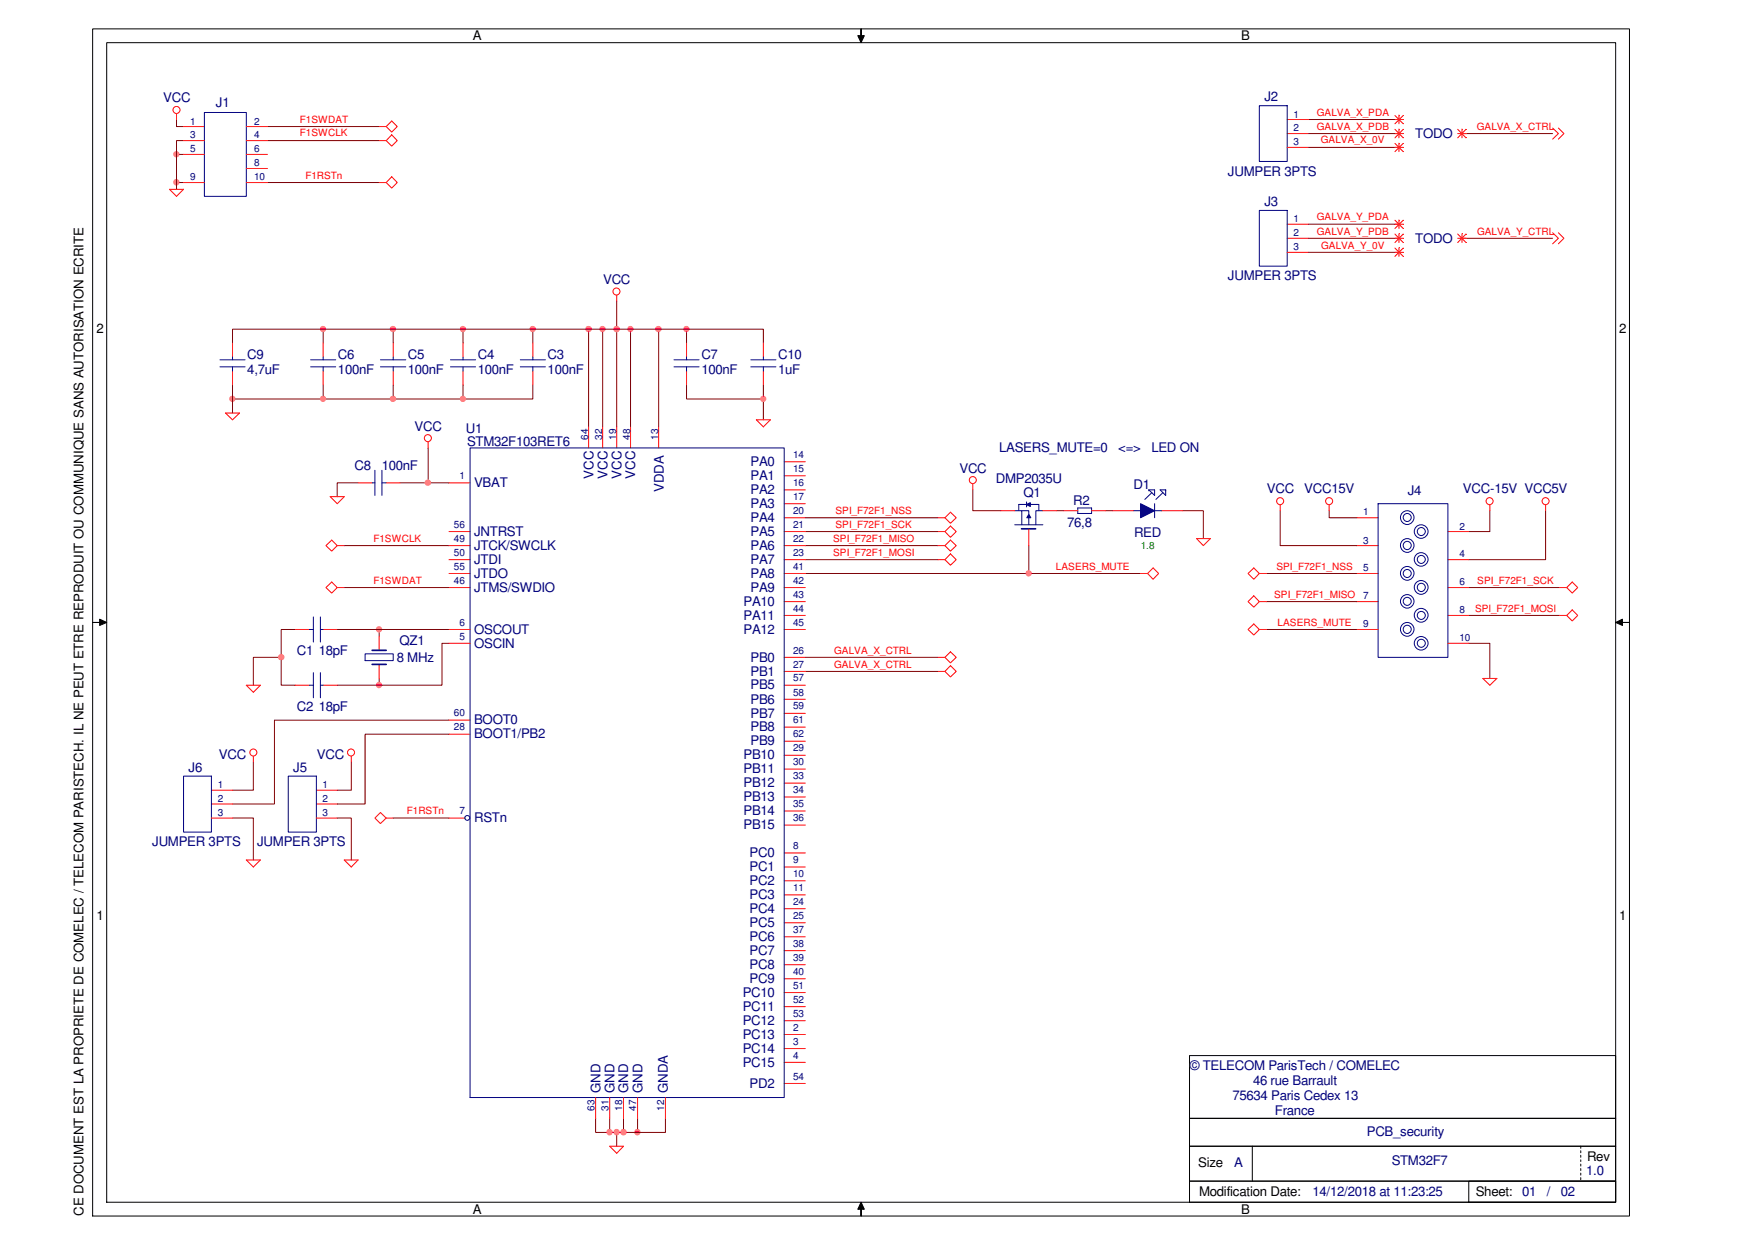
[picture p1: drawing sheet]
<svg xmlns="http://www.w3.org/2000/svg" width="297mm" height="210mm" viewBox="0 0 297 210" stroke-linecap="round" stroke-linejoin="round" font-family="sans-serif">
<path d="M58 92h17.7M58 99.1h17.7M66.3 137.9h9.4M107.5 188.6v2.3" fill="none" stroke="#800000" stroke-width=".17"/>
<circle cx="107.4" cy="190.9" r=".46" fill="#f0f"/>
<circle cx="107.4" cy="190.9" r=".46" fill="none" stroke="#f0f" stroke-width=".17"/>
<path d="M100.4 188.6v2.3h11.8v-2.3M105.1 188.6v2.3" fill="none" stroke="#800000" stroke-width=".17"/>
<circle cx="105.1" cy="190.9" r=".47" fill="#f0f"/>
<circle cx="105.1" cy="190.9" r=".47" fill="none" stroke="#f0f" stroke-width=".17"/>
<path d="M102.8 188.6v2.3" fill="none" stroke="#800000" stroke-width=".17"/>
<circle cx="102.7" cy="190.9" r=".46" fill="#f0f"/>
<circle cx="102.7" cy="190.9" r=".46" fill="none" stroke="#f0f" stroke-width=".17"/>
<path d="M104 190.9v2.4" fill="none" stroke="#800000" stroke-width=".17"/>
<circle cx="103.9" cy="190.9" r=".46" fill="#f0f"/>
<circle cx="103.9" cy="190.9" r=".46" fill="none" stroke="#f0f" stroke-width=".17"/>
<path d="M63.9 106.1v1.2" fill="none" stroke="#800000" stroke-width=".17"/>
<circle cx="63.9" cy="106.1" r=".45" fill="#f0f"/>
<circle cx="63.9" cy="106.1" r=".45" fill="none" stroke="#f0f" stroke-width=".17"/>
<path d="M56.9 106.1h18.8M63.9 114.4v1.1" fill="none" stroke="#800000" stroke-width=".17"/>
<circle cx="63.9" cy="115.5" r=".45" fill="#f0f"/>
<circle cx="63.9" cy="115.5" r=".45" fill="none" stroke="#f0f" stroke-width=".17"/>
<path d="M47.4 110.8h-4.7v4.7M49.8 106.1h-2.4v9.4h2.4" fill="none" stroke="#800000" stroke-width=".17"/>
<circle cx="47.4" cy="110.8" r=".46" fill="#f0f"/>
<circle cx="47.4" cy="110.8" r=".46" fill="none" stroke="#f0f" stroke-width=".17"/>
<path d="M29.8 30.8h1.1" fill="none" stroke="#800000" stroke-width=".17"/>
<circle cx="29.7" cy="30.7" r=".46" fill="#f0f"/>
<circle cx="29.7" cy="30.7" r=".46" fill="none" stroke="#f0f" stroke-width=".17"/>
<path d="M29.8 26h1.1" fill="none" stroke="#800000" stroke-width=".17"/>
<circle cx="29.7" cy="26" r=".45" fill="#f0f"/>
<circle cx="29.7" cy="26" r=".45" fill="none" stroke="#f0f" stroke-width=".17"/>
<g fill="none" stroke="#800000" stroke-width=".17">
<path d="M29.8 20.2v1.1h1.1M30.9 23.7h-1.1v8.2M45.1 23.7h18.8M45.1 21.3h18.8M45.1 30.8h18.8M220.6 20.2h15.2M135.8 87.3h22.3M135.8 89.6h22.3M135.8 92h22.3M135.8 94.4h22.3M213.5 96.7h15.3M215.8 86.1v5.9h13"/>
<path d="M247.6 99.1h15.3M260.6 86.1v8.3h-13M213.5 101.4h15.3M213.5 106.1h15.3M247.6 108.5h3.6v5.9M247.6 103.8h15.3"/>
</g>
<path d="M235.2 20.2h1.4" fill="none" stroke="#f00" stroke-width=".17"/>
<path d="M235.8 19.4v1.5" fill="none" stroke="#f00" stroke-width=".17"/>
<path d="M236.6 19.5l-1.4 1.4" fill="none" stroke="#f00" stroke-width=".17"/>
<path d="M235.2 19.5l1.4 1.4" fill="none" stroke="#f00" stroke-width=".17"/>
<path d="M220.6 22.5h15.2" fill="none" stroke="#800000" stroke-width=".17"/>
<path d="M235.2 22.5h1.4" fill="none" stroke="#f00" stroke-width=".17"/>
<path d="M235.8 21.8v1.4" fill="none" stroke="#f00" stroke-width=".17"/>
<path d="M236.6 21.8l-1.4 1.4" fill="none" stroke="#f00" stroke-width=".17"/>
<path d="M235.2 21.8l1.4 1.4" fill="none" stroke="#f00" stroke-width=".17"/>
<path d="M220.6 37.8h15.2" fill="none" stroke="#800000" stroke-width=".17"/>
<path d="M235.2 37.8h1.4" fill="none" stroke="#f00" stroke-width=".17"/>
<path d="M235.8 37.1v1.4" fill="none" stroke="#f00" stroke-width=".17"/>
<path d="M236.6 37.1l-1.4 1.4" fill="none" stroke="#f00" stroke-width=".17"/>
<path d="M235.2 37.1l1.4 1.4" fill="none" stroke="#f00" stroke-width=".17"/>
<path d="M220.6 40.2h15.2" fill="none" stroke="#800000" stroke-width=".17"/>
<path d="M235.2 40.2h1.4" fill="none" stroke="#f00" stroke-width=".17"/>
<path d="M235.8 39.4v1.5" fill="none" stroke="#f00" stroke-width=".17"/>
<path d="M236.6 39.5l-1.4 1.4" fill="none" stroke="#f00" stroke-width=".17"/>
<path d="M235.2 39.5l1.4 1.4" fill="none" stroke="#f00" stroke-width=".17"/>
<path d="M220.6 24.8h15.2" fill="none" stroke="#800000" stroke-width=".17"/>
<path d="M235.2 24.8h1.4" fill="none" stroke="#f00" stroke-width=".17"/>
<path d="M235.8 24.1v1.5" fill="none" stroke="#f00" stroke-width=".17"/>
<path d="M236.6 24.2l-1.4 1.4" fill="none" stroke="#f00" stroke-width=".17"/>
<path d="M235.2 24.2l1.4 1.4" fill="none" stroke="#f00" stroke-width=".17"/>
<path d="M220.6 42.5h15.2" fill="none" stroke="#800000" stroke-width=".17"/>
<path d="M235.2 42.5h1.4" fill="none" stroke="#f00" stroke-width=".17"/>
<path d="M235.8 41.8v1.4" fill="none" stroke="#f00" stroke-width=".17"/>
<path d="M236.6 41.8l-1.4 1.4" fill="none" stroke="#f00" stroke-width=".17"/>
<path d="M235.2 41.8l1.4 1.4" fill="none" stroke="#f00" stroke-width=".17"/>
<path d="M246.5 22.5h15.2" fill="none" stroke="#800000" stroke-width=".17"/>
<path d="M245.7 22.5h1.5" fill="none" stroke="#f00" stroke-width=".17"/>
<path d="M246.5 21.8v1.4" fill="none" stroke="#f00" stroke-width=".17"/>
<path d="M247.1 21.8l-1.4 1.4" fill="none" stroke="#f00" stroke-width=".17"/>
<path d="M245.7 21.8l1.4 1.4" fill="none" stroke="#f00" stroke-width=".17"/>
<path d="M246.5 40.2h15.2" fill="none" stroke="#800000" stroke-width=".17"/>
<path d="M245.7 40.2h1.5" fill="none" stroke="#f00" stroke-width=".17"/>
<path d="M246.5 39.4v1.5" fill="none" stroke="#f00" stroke-width=".17"/>
<path d="M247.1 39.5l-1.4 1.4" fill="none" stroke="#f00" stroke-width=".17"/>
<path d="M245.7 39.5l1.4 1.4" fill="none" stroke="#f00" stroke-width=".17"/>
<path d="M135.8 96.7h56.5M173.4 92v4.7M178.1 86.1h1.2M186.4 86.1h1.2M135.8 110.8h22.3M135.8 113.2h22.3" fill="none" stroke="#800000" stroke-width=".17"/>
<circle cx="173.4" cy="96.7" r=".45" fill="#f0f"/>
<circle cx="173.4" cy="96.7" r=".45" fill="none" stroke="#f0f" stroke-width=".17"/>
<path d="M106.3 55.5v16.5M164 82.6v3.5h4.7M199.3 86.1h3.6v4.7M224.1 86.1v1.2h4.7M251.2 86.1v3.5h-3.6" fill="none" stroke="#800000" stroke-width=".17"/>
<circle cx="106.3" cy="55.5" r=".45" fill="#f0f"/>
<circle cx="106.3" cy="55.5" r=".45" fill="none" stroke="#f0f" stroke-width=".17"/>
<path d="M101.6 55.5v16.5" fill="none" stroke="#800000" stroke-width=".17"/>
<circle cx="101.6" cy="55.5" r=".45" fill="#f0f"/>
<circle cx="101.6" cy="55.5" r=".45" fill="none" stroke="#f0f" stroke-width=".17"/>
<path d="M99.2 55.5v16.5" fill="none" stroke="#800000" stroke-width=".17"/>
<circle cx="99.2" cy="55.5" r=".46" fill="#f0f"/>
<circle cx="99.2" cy="55.5" r=".46" fill="none" stroke="#f0f" stroke-width=".17"/>
<path d="M54.5 55.5v2.3" fill="none" stroke="#800000" stroke-width=".17"/>
<circle cx="54.5" cy="55.5" r=".45" fill="#f0f"/>
<circle cx="54.5" cy="55.5" r=".45" fill="none" stroke="#f0f" stroke-width=".17"/>
<path d="M66.3 55.5v2.3" fill="none" stroke="#800000" stroke-width=".17"/>
<circle cx="66.3" cy="55.5" r=".46" fill="#f0f"/>
<circle cx="66.3" cy="55.5" r=".46" fill="none" stroke="#f0f" stroke-width=".17"/>
<path d="M78.1 55.5v2.3" fill="none" stroke="#800000" stroke-width=".17"/>
<circle cx="78" cy="55.5" r=".45" fill="#f0f"/>
<circle cx="78" cy="55.5" r=".45" fill="none" stroke="#f0f" stroke-width=".17"/>
<path d="M89.8 55.5v2.3" fill="none" stroke="#800000" stroke-width=".17"/>
<circle cx="89.8" cy="55.5" r=".45" fill="#f0f"/>
<circle cx="89.8" cy="55.5" r=".45" fill="none" stroke="#f0f" stroke-width=".17"/>
<path d="M104 55.5v16.5" fill="none" stroke="#800000" stroke-width=".17"/>
<circle cx="103.9" cy="55.5" r=".45" fill="#f0f"/>
<circle cx="103.9" cy="55.5" r=".45" fill="none" stroke="#f0f" stroke-width=".17"/>
<path d="M104 50.8v4.7" fill="none" stroke="#800000" stroke-width=".17"/>
<circle cx="103.9" cy="55.5" r=".45" fill="#f0f"/>
<circle cx="103.9" cy="55.5" r=".45" fill="none" stroke="#f0f" stroke-width=".17"/>
<path d="M89.8 64.9v2.4h-50.6" fill="none" stroke="#800000" stroke-width=".17"/>
<circle cx="39.2" cy="67.2" r=".45" fill="#f0f"/>
<circle cx="39.2" cy="67.2" r=".45" fill="none" stroke="#f0f" stroke-width=".17"/>
<path d="M39.2 64.9v4.7M78.1 64.9v2.4" fill="none" stroke="#800000" stroke-width=".17"/>
<circle cx="78" cy="67.2" r=".45" fill="#f0f"/>
<circle cx="78" cy="67.2" r=".45" fill="none" stroke="#f0f" stroke-width=".17"/>
<path d="M66.3 64.9v2.4" fill="none" stroke="#800000" stroke-width=".17"/>
<circle cx="66.3" cy="67.2" r=".46" fill="#f0f"/>
<circle cx="66.3" cy="67.2" r=".46" fill="none" stroke="#f0f" stroke-width=".17"/>
<path d="M54.5 64.9v2.4" fill="none" stroke="#800000" stroke-width=".17"/>
<circle cx="54.5" cy="67.2" r=".45" fill="#f0f"/>
<circle cx="54.5" cy="67.2" r=".45" fill="none" stroke="#f0f" stroke-width=".17"/>
<path d="M115.7 64.9v2.4h13v-2.4M128.7 67.3v3.5" fill="none" stroke="#800000" stroke-width=".17"/>
<circle cx="128.7" cy="67.2" r=".45" fill="#f0f"/>
<circle cx="128.7" cy="67.2" r=".45" fill="none" stroke="#f0f" stroke-width=".17"/>
<path d="M115.7 55.5v2.3" fill="none" stroke="#800000" stroke-width=".17"/>
<circle cx="115.7" cy="55.5" r=".45" fill="#f0f"/>
<circle cx="115.7" cy="55.5" r=".45" fill="none" stroke="#f0f" stroke-width=".17"/>
<path d="M111 55.5v16.5" fill="none" stroke="#800000" stroke-width=".17"/>
<circle cx="111" cy="55.5" r=".46" fill="#f0f"/>
<circle cx="111" cy="55.5" r=".46" fill="none" stroke="#f0f" stroke-width=".17"/>
<path d="M39.2 57.8v-2.3h89.5v2.3M72.2 75.5v5.9M67.4 81.4h8.3" fill="none" stroke="#800000" stroke-width=".17"/>
<circle cx="72.1" cy="81.4" r=".46" fill="#f0f"/>
<circle cx="72.1" cy="81.4" r=".46" fill="none" stroke="#f0f" stroke-width=".17"/>
<path d="M60.4 81.4h-3.5v2.3M75.7 108.5h-1.2v7h-17.6M39.2 137.9h3.5v7.1M42.7 128.5v4.7h-3.5M56.9 137.9h2.3v7.1M59.2 128.5v4.7h-2.3M75.7 123.8h-14.2v11.8h-4.6M75.7 121.4h-29.4v14.2h-7.1" fill="none" stroke="#800000" stroke-width=".17"/>
<g fill="#000">
<path d="M145.2 4.9v1.1h.5l-.5 1.2-.6-1.2h.6z" fill-rule="evenodd"/>
<path d="M15.6 104.9h1.2v-.5l1.2 .5-1.2 .6v-.6z" fill-rule="evenodd"/>
<path d="M272.4 104.9l1.1-.5v.5h1.2h-1.2v.6z" fill-rule="evenodd"/>
<path d="M145.2 202.7l.5 1.2h-.5v1.1v-1.1h-.6z" fill-rule="evenodd"/>
</g>
<g fill="none" stroke="#000" stroke-width=".17">
<path d="M15.6 4.9h259.1v200.1h-259.1zM18 7.2h254.4v195.5h-254.4zM145.2 4.9v1.1h.5l-.5 1.2-.6-1.2h.6zM15.6 104.9h1.2v-.5l1.2 .5-1.2 .6v-.6zM272.4 104.9l1.1-.5v.5h1.2h-1.2v.6zM200.5 178h71.9v10.6h-71.9zM200.5 199.1h71.9v3.6h-71.9zM200.5 188.6h71.9v4.7h-71.9zM200.5 193.3h71.9v5.8h-71.9zM211.1 193.3v5.8M247.6 199.1h24.8v3.6h-24.8zM266.5 193.3v.3"/>
<path d="M266.5 194v.4M266.5 194.8v.3M266.5 195.5v.3M266.5 196.3v.3M266.5 197v.4M266.5 197.8v.3M266.5 198.5v.4M145.2 202.7l.5 1.2h-.5v1.1v-1.1h-.6z"/>
</g>
<g fill="none" stroke="#f00" stroke-width=".17">
<path d="M29.8 19.2v1M28.6 31.9h2.3l-1.1 1.2zM30.9 21.3h3.6M30.9 23.7h3.6M30.9 26h3.6M30.9 30.8h3.6M41.5 21.3h3.6M41.5 23.7h3.6M41.5 26h3.6M41.5 30.8h3.6M41.5 28.4h3.6M63.9 21.3h1.2"/>
<path d="M63.9 23.7h1.2M63.9 30.8h1.2M65.1 21.3l.9-.9 1 .9-1 1zM66 22.7l1 1-1 .9-.9-.9zM66 29.8l1 1-1 .9-.9-.9zM217 20.2h3.6M217 22.5h3.6M217 24.8h3.6M217 37.8h3.6M261.7 21.6l1 .9-1 1M261.7 39.2l1 1-1 .9M262.7 21.6l.9 .9-.9 1"/>
<path d="M262.7 39.2l.9 1-.9 .9M217 40.2h3.6M217 42.5h3.6M99.2 72v3.5M101.6 72v3.5M104 72v3.5M106.3 72v3.5M111 72v3.5M132.2 77.9h3.6M54.9 92l1-.9 1 .9-1 .9zM54.9 99.1l1-1 1 1-1 .9zM56.9 92h1.1"/>
<path d="M56.9 99.1h1.1M75.7 89.6h3.5M75.7 92h3.5M75.7 94.4h3.5M75.7 96.7h3.5M75.7 99.1h3.5M75.7 81.4h3.5M132.2 80.2h3.6M132.2 82.6h3.6M132.2 84.9h3.6M132.2 87.3h3.6M132.2 89.6h3.6"/>
<path d="M132.2 92h3.6M132.2 94.4h3.6M132.2 96.7h3.6M132.2 99.1h3.6M158.1 87.3h1.2M158.1 89.6h1.2M158.1 92h1.2M158.1 94.4h1.2M159.3 87.3l.9-.9 1 .9-1 .9zM159.3 89.6l.9-.9 1 .9-1 1zM159.3 92l.9-.9 1 .9-1 .9zM160.2 93.4l1 1-1 .9-.9-.9z"/>
<path d="M187.6 86.1h3.5M195.8 86.1h3.5M210.4 96.7l1-.9 .9 .9-.9 1zM212.3 96.7h1.2M215.8 85.1v1M260.6 85.1v1M262.9 99.1h1.2M264.1 99.1l.9-1 1 1-1 .9zM41.5 115.5h2.4l-1.2 1.2zM49.8 106.1h2.4M49.8 115.5h2.4M54.5 106.1h2.4"/>
<path d="M54.5 115.5h2.4M63.9 107.3v2.3M63.9 112v2.4M75.7 106.1h3.5M75.7 108.5h3.5M132.2 101.4h3.6M132.2 103.8h3.6M132.2 106.1h3.6M132.2 110.8h3.6M132.2 113.2h3.6M132.2 115.5h3.6M132.2 117.9h3.6"/>
<path d="M158.1 110.8h1.2M158.1 113.2h1.2M159.3 110.8l.9-.9 1 .9-1 1zM160.2 112.2l1 1-1 .9-.9-.9zM210.4 106.1l1-.9 .9 .9-.9 1zM211.4 100.5l.9 .9-.9 1-1-1zM212.3 101.4h1.2M212.3 106.1h1.2M250 114.4h2.3l-1.1 1.1zM262.9 103.8h1.2M264.1 103.8l.9-1 1 1-1 .9zM64.1 137l1 .9-1 1-.9-1z"/>
<path d="M65.1 137.9h1.2M75.7 137.9h2.7M75.7 121.4h3.5M75.7 123.8h3.5M132.2 120.3h3.6M132.2 122.6h3.6M132.2 125h3.6M132.2 127.3h3.6M132.2 129.7h3.6M132.2 132h3.6M132.2 134.4h3.6M132.2 136.7h3.6"/>
<path d="M132.2 139.1h3.6M132.2 143.8h3.6M132.2 146.2h3.6M132.2 148.5h3.6M132.2 150.9h3.6M132.2 153.2h3.6M132.2 155.6h3.6M132.2 157.9h3.6M132.2 160.3h3.6M132.2 162.6h3.6M132.2 165h3.6M132.2 167.3h3.6"/>
<path d="M132.2 169.7h3.6M132.2 172.1h3.6M132.2 174.4h3.6M132.2 176.8h3.6M132.2 179.1h3.6M100.4 185v3.6M102.8 185v3.6M102.8 193.3h2.3l-1.1 1.1zM105.1 185v3.6M107.5 185v3.6M112.2 185v3.6M132.2 182.7h3.6"/>
<circle cx="29.8" cy="18.5" r=".59"/>
<circle cx="215.8" cy="84.5" r=".59"/>
<circle cx="260.6" cy="84.5" r=".59"/>
</g>
<g fill="none" stroke="#000080" stroke-width=".17">
<path d="M34.5 19h7v14.1h-7zM212.3 17.8h4.7v9.4h-4.7zM212.3 35.5h4.7v9.4h-4.7zM79.2 75.5h53v109.5h-53zM191.1 86.1h1.2M193.7 82.6h.1M193.7 82.6h.9v.9zM194.2 83.1l-1.2 1.1M195.6 82.6h.9v.9zM196 83.1l-1.1 1.1M52.2 106.1h.6M52.2 115.5h.6"/>
<path d="M52.8 104v4.2M52.8 113.4v4.2M54 104v4.2M54 113.4v4.2M54 106.1h.5M54 115.5h.5M61.5 110.2h4.8v1.2h-4.8z"/>
<circle cx="78.8" cy="137.9" r=".42"/>
</g>
<path d="M62.7 112h2.4M62.7 109.6h2.4" fill="none" stroke="#000080" stroke-width=".28"/>
<path d="M196.5 82.6h.1" fill="none" stroke="#0ff" stroke-width=".23"/>
<path d="M192.3 84.9l2.3 1.2-2.3 1.2z" fill="#000080"/>
<path d="M171.1 86.1h1.2v2.4M171.1 88.5h4.7M172.3 86.1h1.1v2.4M175.8 86.1h-1.2v2.4M181.7 85.6h2.3v1h-2.3zM192.3 84.9l2.3 1.2-2.3 1.2zM194.6 84.9v2.4M194.6 86.1h1.2" fill="none" stroke="#000080" stroke-width=".17"/>
<path d="M179.3 86.1h2.4M184 86.1h2.4M192.3 96.7h1.2M193.5 96.7l.9-.9 .9 .9-.9 1z" fill="none" stroke="#f00" stroke-width=".17"/>
<path d="M172.2 89.2h2.4" fill="none" stroke="#000080" stroke-width=".28"/>
<path d="M173.4 86.8l.4 .5h-.7z" fill-rule="evenodd" fill="#000080"/>
<path d="M171.7 85v1.1M173.4 86.8l.4 .5h-.7z" fill="none" stroke="#000080" stroke-width=".17"/>
<path d="M168.7 86.1h2.4M173.4 89.2v2.8M175.8 86.1h2.3" fill="none" stroke="#f00" stroke-width=".17"/>
<path d="M173.1 85l.6-.2v.6l-.6-.3z" fill-rule="evenodd" fill="#000080"/>
<g fill="none" stroke="#000080" stroke-width=".17">
<path d="M37.1 60.7h4.2M37.1 61.8h4.2M39.2 60.2v.5M39.2 61.8v.8M52.4 60.7h4.2M52.4 61.8h4.2M54.5 60.2v.5M54.5 61.8v.8M63.2 79.3v4.2M64.1 60.7h4.3M64.1 61.8h4.3M64.4 79.3v4.2"/>
<path d="M66.3 60.2v.5M66.3 61.8v.8M75.9 60.7h4.3M75.9 61.8h4.3M78.1 60.2v.5M78.1 61.8v.8M87.7 60.7h4.2M87.7 61.8h4.2M89.8 60.2v.5M89.8 61.8v.8M113.6 60.7h4.3M113.6 61.8h4.3"/>
<path d="M115.7 60.2v.5M115.7 61.8v.8M126.6 60.7h4.2M126.6 61.8h4.2M128.7 60.2v.5M128.7 61.8v.8M62.7 81.4h.5M64.4 81.4h.7M171.7 85h1.5M173.1 84.6v.9M173.1 85l.6-.2v.6l-.6-.3zM173.6 85h1.5"/>
<path d="M175.1 85v1.1M232.3 84.9h11.8v25.9h-11.8zM30.9 130.9h4.7v9.4h-4.7zM48.6 130.9h4.7v9.4h-4.7z"/>
<circle cx="237.2" cy="92" r="1.15"/>
<circle cx="237.2" cy="87.3" r="1.15"/>
<circle cx="237.2" cy="96.7" r="1.15"/>
<circle cx="237.2" cy="92" r=".68"/>
<circle cx="237.2" cy="87.2" r=".68"/>
<circle cx="237.2" cy="96.7" r=".68"/>
<circle cx="239.6" cy="99" r="1.17"/>
<circle cx="239.6" cy="94.3" r="1.15"/>
<circle cx="239.6" cy="89.6" r="1.15"/>
<circle cx="239.6" cy="99" r=".68"/>
<circle cx="239.6" cy="94.3" r=".68"/>
<circle cx="239.6" cy="89.6" r=".68"/>
<circle cx="237.2" cy="106.1" r="1.15"/>
<circle cx="237.2" cy="106.1" r=".68"/>
<circle cx="237.2" cy="101.4" r=".68"/>
<circle cx="237.2" cy="101.4" r="1.14"/>
<circle cx="239.6" cy="103.7" r="1.17"/>
<circle cx="239.6" cy="108.5" r="1.15"/>
<circle cx="239.6" cy="103.8" r=".68"/>
<circle cx="239.6" cy="108.5" r=".68"/>
</g>
<g fill="none" stroke="#f00" stroke-width=".17">
<path d="M39.2 57.8v2.4M54.5 57.8v2.4M66.3 57.8v2.4M78.1 57.8v2.4M89.8 57.8v2.4M104 49.8v1M115.7 57.8v2.4M128.7 57.8v2.4M38 69.6h2.4l-1.2 1.2zM39.2 62.6v2.3M54.5 62.6v2.3M66.3 62.6v2.3"/>
<path d="M72.2 74.5v1M78.1 62.6v2.3M89.8 62.6v2.3M115.7 62.6v2.3M127.5 70.8h2.4l-1.2 1.2zM128.7 62.6v2.3M55.7 83.7h2.3l-1.1 1.2zM60.4 81.4h2.3M65.1 81.4h2.3M164 81.6v1M201.7 90.8h2.3l-1.1 1.2zM224.1 85.1v1"/>
<path d="M228.8 87.3h3.5M228.8 92h3.5M228.8 96.7h3.5M244.1 89.6h3.5M244.1 94.4h3.5M244.1 99.1h3.5M251.2 85.1v1M228.8 101.4h3.5M228.8 106.1h3.5M244.1 103.8h3.5M244.1 108.5h3.5M35.6 133.2h3.6"/>
<path d="M35.6 135.6h3.6M35.6 137.9h3.6M42.7 127.5v1M53.3 133.2h3.6M53.3 135.6h3.6M53.3 137.9h3.6M59.2 127.5v1M41.5 145h2.4l-1.2 1.2zM58 145h2.4l-1.2 1.2z"/>
<circle cx="103.9" cy="49.1" r=".59"/>
<circle cx="72.1" cy="73.9" r=".59"/>
<circle cx="164" cy="80.9" r=".59"/>
<circle cx="224.1" cy="84.5" r=".59"/>
<circle cx="251.1" cy="84.5" r=".59"/>
<circle cx="42.7" cy="126.9" r=".59"/>
<circle cx="59.2" cy="126.9" r=".59"/>
</g>
<g font-size="2.2">
<text x="79.7" y="6.7">A</text>
<text x="209.3" y="6.7">B</text>
<text x="16.3" y="56.2">2</text>
<text x="273" y="56.2">2</text>
<text x="16.3" y="155.1">1</text>
<text x="273" y="155.1">1</text>
<text x="202" y="196.7">Size</text>
<text x="267.5" y="195.7">Rev</text>
<text x="202.1" y="201.7">Modification Date:</text>
<text x="248.8" y="201.7">Sheet:</text>
<text x="14.1" y="205" transform="rotate(-90 14.1 205)">CE DOCUMENT EST LA PROPRIETE DE COMELEC / TELECOM PARISTECH. IL NE PEUT ETRE REPRODUIT OU COMMUNIQUE SANS AUTORISATION ECRITE</text>
<text x="79.7" y="204.6">A</text>
<text x="209.3" y="204.6">B</text>
</g>
<g font-size="2.2" fill="#000080">
<text x="27.5" y="17.3">VCC</text>
<text x="213.1" y="17.1">J2</text>
<text x="36.4" y="18">J1</text>
<text x="238.6" y="23.2">TODO</text>
<text x="207" y="29.6">JUMPER 3PTS</text>
<text x="213.1" y="34.7">J3</text>
<text x="238.6" y="40.9">TODO</text>
<text x="101.7" y="47.9">VCC</text>
<text x="207" y="47.2">JUMPER 3PTS</text>
<text x="41.7" y="63.1">4,7uF</text>
<text x="41.7" y="60.5">C9</text>
<text x="57" y="63.1">100nF</text>
<text x="57" y="60.5">C6</text>
<text x="68.7" y="63.1">100nF</text>
<text x="68.7" y="60.5">C5</text>
<text x="80.6" y="63.1">100nF</text>
<text x="80.6" y="60.5">C4</text>
<text x="92.3" y="63.1">100nF</text>
<text x="92.3" y="60.5">C3</text>
<text x="118.2" y="63.1">100nF</text>
<text x="118.2" y="60.5">C7</text>
<text x="131.2" y="63.1">1uF</text>
<text x="131.2" y="60.5">C10</text>
<text x="69.9" y="72.6">VCC</text>
<text x="78.5" y="73">U1</text>
<text x="78.7" y="75.2">STM32F103RET6</text>
<text x="168.4" y="76.2">LASERS_MUTE=0</text>
<text x="188.5" y="76.2">&lt;=&gt;</text>
<text x="194.1" y="76.2">LED ON</text>
<text x="59.8" y="79.2">C8</text>
<text x="64.3" y="79.2">100nF</text>
<text x="79.9" y="82.1">VBAT</text>
<text x="100" y="80.7" transform="rotate(-90 100 80.7)">VCC</text>
<text x="102.4" y="80.7" transform="rotate(-90 102.4 80.7)">VCC</text>
<text x="104.8" y="80.7" transform="rotate(-90 104.8 80.7)">VCC</text>
<text x="107.1" y="80.7" transform="rotate(-90 107.1 80.7)">VCC</text>
<text x="111.9" y="82.9" transform="rotate(-90 111.9 82.9)">VDDA</text>
<text x="126.5" y="83.3">PA2</text>
<text x="126.5" y="80.9">PA1</text>
<text x="126.5" y="78.6">PA0</text>
<text x="161.8" y="79.7">VCC</text>
<text x="167.9" y="81.5">DMP2035U</text>
<text x="172.5" y="83.9">Q1</text>
<text x="191.1" y="82.4">D1</text>
<text x="213.6" y="83.2">VCC</text>
<text x="219.9" y="83.2">VCC15V</text>
<text x="237.3" y="83.4">J4</text>
<text x="246.6" y="83.2">VCC-15V VCC5V</text>
<text x="126.5" y="88">PA4</text>
<text x="126.5" y="85.6">PA3</text>
<text x="179.9" y="88.8">76,8</text>
<text x="180.9" y="85.1">R2</text>
<text x="79.9" y="95.1">JTDI</text>
<text x="79.9" y="92.7">JTCK/SWCLK</text>
<text x="79.9" y="90.3">JNTRST</text>
<text x="126.5" y="95.1">PA7</text>
<text x="126.5" y="92.7">PA6</text>
<text x="126.5" y="90.3">PA5</text>
<text x="191.2" y="90.5">RED</text>
<text x="79.9" y="99.8">JTMS/SWDIO</text>
<text x="79.9" y="97.4">JTDO</text>
<text x="126.5" y="99.8">PA9</text>
<text x="126.5" y="97.4">PA8</text>
<text x="79.9" y="106.8">OSCOUT</text>
<text x="125.3" y="106.8">PA12</text>
<text x="125.3" y="104.5">PA11</text>
<text x="125.3" y="102.2">PA10</text>
<text x="50" y="110.4">C1 18pF</text>
<text x="66.9" y="111.6">8 MHz</text>
<text x="67.3" y="108.8">QZ1</text>
<text x="79.9" y="109.2">OSCIN</text>
<text x="126.5" y="113.9">PB1</text>
<text x="126.5" y="111.5">PB0</text>
<text x="50" y="119.8">C2 18pF</text>
<text x="126.5" y="116.2">PB5</text>
<text x="126.5" y="118.6">PB6</text>
<text x="79.9" y="122.1">BOOT0</text>
<text x="79.9" y="124.5">BOOT1/PB2</text>
<text x="126.5" y="121">PB7</text>
<text x="126.5" y="123.3">PB8</text>
<text x="126.5" y="125.7">PB9</text>
<text x="31.8" y="130.1">J6</text>
<text x="36.9" y="127.9">VCC</text>
<text x="49.4" y="130.1">J5</text>
<text x="53.4" y="127.9">VCC</text>
<text x="125.3" y="128">PB10</text>
<text x="125.3" y="130.4">PB11</text>
<text x="125.3" y="137.5">PB14</text>
<text x="125.3" y="135.1">PB13</text>
<text x="125.3" y="132.8">PB12</text>
<text x="25.7" y="142.6">JUMPER 3PTS</text>
<text x="43.3" y="142.6">JUMPER 3PTS</text>
<text x="79.9" y="138.6">RSTn</text>
<text x="125.3" y="139.8">PB15</text>
<text x="126.4" y="144.5">PC0</text>
<text x="126.4" y="146.9">PC1</text>
<text x="126.4" y="149.2">PC2</text>
<text x="126.4" y="153.9">PC4</text>
<text x="126.4" y="151.6">PC3</text>
<text x="126.4" y="156.3">PC5</text>
<text x="126.4" y="161">PC7</text>
<text x="126.4" y="158.7">PC6</text>
<text x="126.4" y="163.4">PC8</text>
<text x="126.4" y="165.7">PC9</text>
<text x="125.2" y="170.4">PC11</text>
<text x="125.2" y="168.1">PC10</text>
<text x="125.2" y="172.8">PC12</text>
<text x="125.2" y="179.8">PC15</text>
<text x="125.2" y="177.5">PC14</text>
<text x="125.2" y="175.1">PC13</text>
<text x="101.2" y="184.3" transform="rotate(-90 101.2 184.3)">GND</text>
<text x="103.6" y="184.3" transform="rotate(-90 103.6 184.3)">GND</text>
<text x="105.9" y="184.3" transform="rotate(-90 105.9 184.3)">GND</text>
<text x="108.3" y="184.3" transform="rotate(-90 108.3 184.3)">GND</text>
<text x="112.6" y="184.3" transform="rotate(-90 112.6 184.3)">GNDA</text>
<text x="126.4" y="183.4">PD2</text>
<text x="200.6" y="180.3">© TELECOM ParisTech / COMELEC</text>
<text x="207.8" y="185.4">75634 Paris Cedex 13</text>
<text x="211.2" y="182.9">46 rue Barrault</text>
<text x="214.9" y="188">France</text>
<text x="230.4" y="191.6">PCB_security</text>
<text x="208.1" y="196.7">A</text>
<text x="234.6" y="196.4">STM32F7</text>
<text x="221.3" y="201.7">14/12/2018 at 11:23:25</text>
<text x="256.6" y="201.7">01</text>
<text x="260.8" y="201.7">/</text>
<text x="263.1" y="201.7">02</text>
<text x="267.4" y="198.1">1.0</text>
</g>
<g font-size="1.7" fill="#000080">
<text x="32" y="21">1</text>
<text x="32" y="23.3">3</text>
<text x="42.8" y="23.3">4</text>
<text x="42.8" y="21">2</text>
<text x="218.1" y="22.1">2</text>
<text x="218.1" y="19.8">1</text>
<text x="32" y="25.7">5</text>
<text x="42.8" y="28">8</text>
<text x="42.8" y="25.7">6</text>
<text x="218.1" y="24.5">3</text>
<text x="32" y="30.4">9</text>
<text x="42.8" y="30.4">10</text>
<text x="218.1" y="39.8">2</text>
<text x="218.1" y="37.5">1</text>
<text x="218.1" y="42.2">3</text>
<text x="99.1" y="74.2" transform="rotate(-90 99.1 74.2)">64</text>
<text x="101.5" y="74.2" transform="rotate(-90 101.5 74.2)">32</text>
<text x="103.9" y="74.2" transform="rotate(-90 103.9 74.2)">19</text>
<text x="106.2" y="74.2" transform="rotate(-90 106.2 74.2)">48</text>
<text x="111" y="74.2" transform="rotate(-90 111 74.2)">13</text>
<text x="133.7" y="77.2">14</text>
<text x="77.5" y="80.8">1</text>
<text x="133.7" y="81.9">16</text>
<text x="133.7" y="79.6">15</text>
<text x="76.5" y="89">56</text>
<text x="133.7" y="89">21</text>
<text x="133.7" y="86.7">20</text>
<text x="133.7" y="84.3">17</text>
<text x="229.8" y="86.9">1</text>
<text x="246" y="89.3">2</text>
<text x="76.5" y="93.7">50</text>
<text x="76.5" y="91.4">49</text>
<text x="133.7" y="93.7">23</text>
<text x="133.7" y="91.4">22</text>
<text x="229.8" y="91.7">3</text>
<text x="246" y="94">4</text>
<text x="76.5" y="98.4">46</text>
<text x="76.5" y="96.1">55</text>
<text x="133.7" y="100.8">43</text>
<text x="133.7" y="98.4">42</text>
<text x="133.7" y="96.1">41</text>
<text x="229.8" y="96.4">5</text>
<text x="229.8" y="101">7</text>
<text x="246" y="98.7">6</text>
<text x="77.5" y="105.5">6</text>
<text x="77.5" y="107.8">5</text>
<text x="133.7" y="105.5">45</text>
<text x="133.7" y="103.1">44</text>
<text x="229.8" y="105.7">9</text>
<text x="246" y="103.4">8</text>
<text x="133.7" y="112.6">27</text>
<text x="133.7" y="110.2">26</text>
<text x="246" y="108.1">10</text>
<text x="133.7" y="119.6">59</text>
<text x="133.7" y="117.3">58</text>
<text x="133.7" y="114.9">57</text>
<text x="76.5" y="123.1">28</text>
<text x="76.5" y="120.8">60</text>
<text x="133.7" y="124.3">62</text>
<text x="133.7" y="122">61</text>
<text x="133.7" y="131.4">33</text>
<text x="133.7" y="129">30</text>
<text x="133.7" y="126.7">29</text>
<text x="36.7" y="132.8">1</text>
<text x="36.7" y="135.2">2</text>
<text x="36.7" y="137.5">3</text>
<text x="54.4" y="132.8">1</text>
<text x="54.4" y="135.2">2</text>
<text x="54.4" y="137.5">3</text>
<text x="77.5" y="137.3">7</text>
<text x="133.7" y="136.1">35</text>
<text x="133.7" y="133.7">34</text>
<text x="133.7" y="143.2">8</text>
<text x="133.7" y="138.5">36</text>
<text x="133.7" y="147.9">10</text>
<text x="133.7" y="145.5">9</text>
<text x="133.7" y="154.9">25</text>
<text x="133.7" y="152.6">24</text>
<text x="133.7" y="150.2">11</text>
<text x="133.7" y="159.6">38</text>
<text x="133.7" y="157.3">37</text>
<text x="133.7" y="166.7">51</text>
<text x="133.7" y="164.3">40</text>
<text x="133.7" y="162">39</text>
<text x="133.7" y="173.8">2</text>
<text x="133.7" y="171.4">53</text>
<text x="133.7" y="169.1">52</text>
<text x="133.7" y="178.5">4</text>
<text x="133.7" y="176.1">3</text>
<text x="133.7" y="182">54</text>
<text x="100.2" y="187.2" transform="rotate(-90 100.2 187.2)">63</text>
<text x="102.6" y="187.2" transform="rotate(-90 102.6 187.2)">31</text>
<text x="104.9" y="187.2" transform="rotate(-90 104.9 187.2)">18</text>
<text x="107.3" y="187.2" transform="rotate(-90 107.3 187.2)">47</text>
<text x="112" y="187.2" transform="rotate(-90 112 187.2)">12</text>
</g>
<g font-size="1.7" fill="#f00">
<text x="50.5" y="23">F1SWCLK</text>
<text x="50.5" y="20.7">F1SWDAT</text>
<text x="222" y="19.5">GALVA_X_PDA</text>
<text x="222" y="21.8">GALVA_X_PDB</text>
<text x="249" y="21.8">GALVA_X_CTRL</text>
<text x="222.7" y="24.2">GALVA_X_0V</text>
<text x="51.5" y="30.2">F1RSTn</text>
<text x="222" y="37.2">GALVA_Y_PDA</text>
<text x="222" y="39.5">GALVA_Y_PDB</text>
<text x="222.7" y="41.9">GALVA_Y_0V</text>
<text x="249" y="39.5">GALVA_Y_CTRL</text>
<text x="140.8" y="86.7">SPI_F72F1_NSS</text>
<text x="140.8" y="89">SPI_F72F1_SCK</text>
<text x="62.9" y="91.4">F1SWCLK</text>
<text x="140.5" y="91.4">SPI_F72F1_MISO</text>
<text x="140.5" y="93.7">SPI_F72F1_MOSI</text>
<text x="62.9" y="98.4">F1SWDAT</text>
<text x="178" y="96.1">LASERS_MUTE</text>
<text x="214.8" y="100.8">SPI_F72F1_MISO</text>
<text x="215.2" y="96.1">SPI_F72F1_NSS</text>
<text x="249" y="98.4">SPI_F72F1_SCK</text>
<text x="215.4" y="105.5">LASERS_MUTE</text>
<text x="248.7" y="103.1">SPI_F72F1_MOSI</text>
<text x="140.6" y="110.2">GALVA_X_CTRL</text>
<text x="140.6" y="112.6">GALVA_X_CTRL</text>
<text x="68.6" y="137.2">F1RSTn</text>
</g>
<text font-size="1.7" fill="#008000" x="192.3" y="92.5">1.8</text>
</svg>
